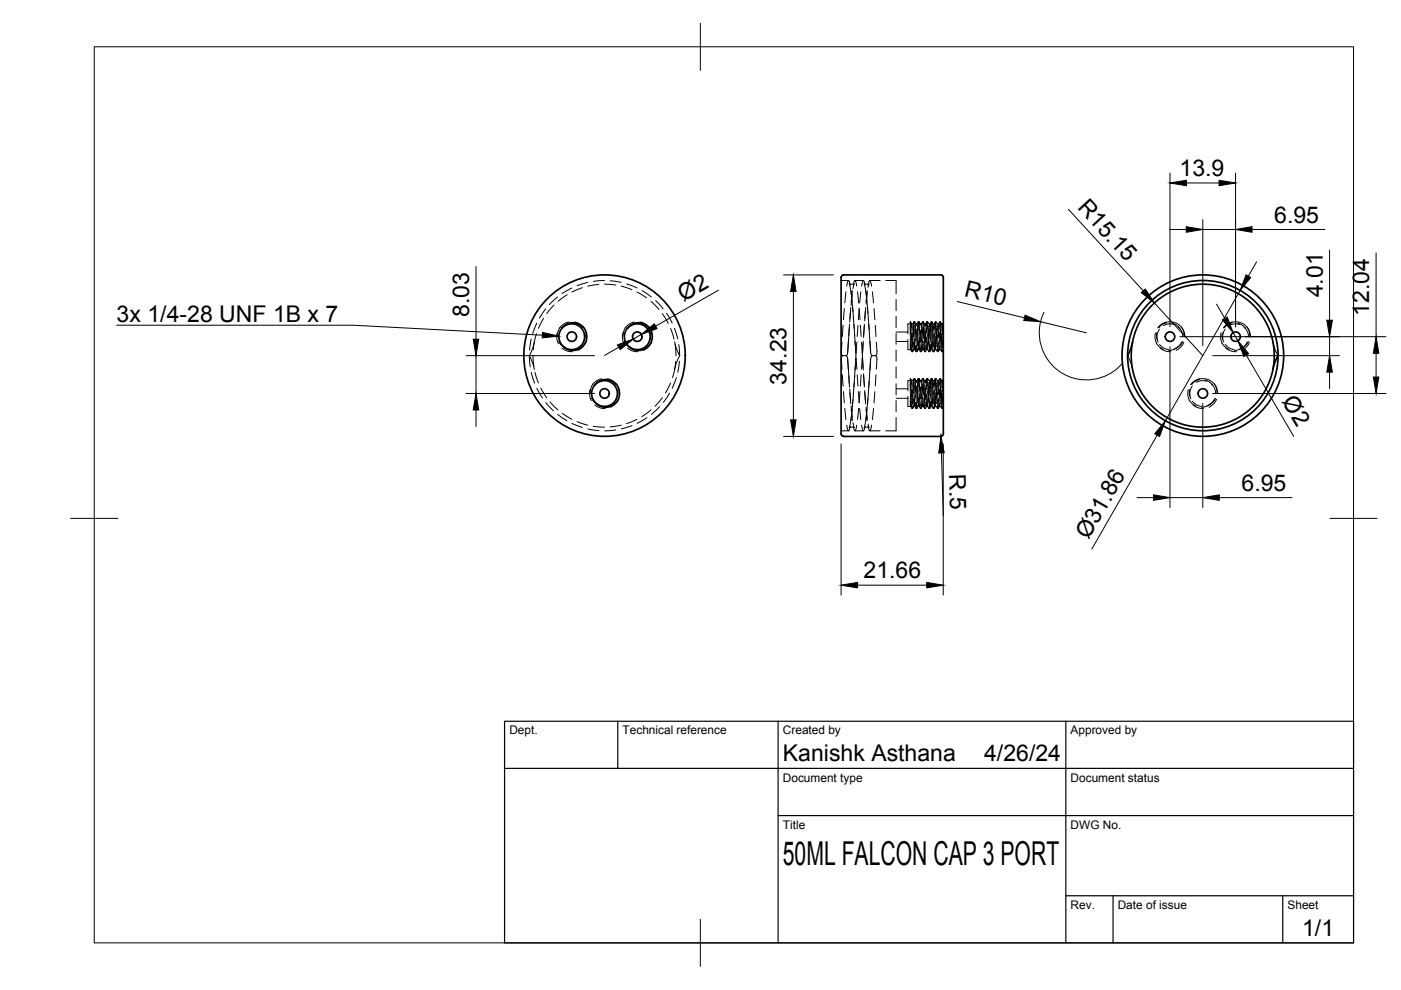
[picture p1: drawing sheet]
<svg xmlns="http://www.w3.org/2000/svg" width="297mm" height="210mm" viewBox="0 0 297 210" stroke-linecap="round" stroke-linejoin="round" font-family="sans-serif">
<!-- layer: Visible -->
<g fill="none" stroke="#000" stroke-width=".36">
<path d="M178.3 58.8v33.2M178.4 58.8v-.3l.4-.2h20.7a1.21 1.21 0 0 1 .5 1.5v30.7a2.51 2.51 0 0 1-.2 1.9l-.3 .1M119.2 69.6a2.74 2.74 0 0 0 .4 4M123.7 69.4l-1-.7-1.3-.3-1.3 .4-1 .8M123.7 69.4a2.92 2.92 0 0 1-.2 4.1l-1 .6-1 .2-1.1-.2-.8-.5 .9 .4 1.2 .1 1-.4 .6-.5 .4-.8 .3-1.1-.3-1-.6-.9-1-.6-.9-.1-1.1 .2-1 .7M133.1 69.6a2.74 2.74 0 0 0 .4 4M137.6 69.4l-1.1-.8-1.2-.2-1.4 .4-.8 .8M137.6 69.4a3 3 0 0 1-.3 4.2l-.9 .5-1 .2-1.1-.2-.8-.5 .9 .4 1.2 .1 1-.4 .6-.5 .4-.8 .3-1.1-.3-1.1-.6-.8-1-.6-.9-.1-1.1 .2-.9 .7M239.1 75.4l.7-1.8 1-3.4 .9-2.1 1.7-2.4 1.7-1.7 2.2-1.7 3.3-1.4 3.3-.6h2.6l2.9 .6 3 1.3 2.6 1.8 2.2 2.4 1.7 2.8 1 3.2 .3 2.6-.3 3.3M240.1 72.5l-.3 2.6 .3 3.3 1.1 3.2 1.6 2.9 2.2 2.3 2.6 1.8 3 1.3 3 .6h2.6l3.2-.6 3.3-1.4 2.2-1.6 1.7-1.8 1.7-2.4 .9-2 1-3.5 .8-1.8M126.1 81.6a2.74 2.74 0 0 0 .5 4M126.1 81.6l1.2-.8h1.5l.9 .4 .6 .5 .6 1.3-.2 1.4-.5 .9-.6 .5-.9 .3-.8 .1-.8-.2-.5-.3"/>
<path d="M130.6 81.5l-.9-.8-1.4-.2-1.3 .3-.9 .8M130.7 81.4a2.92 2.92 0 0 1-.3 4.2l-.9 .6-1 .2-1.1-.2-.8-.5M178.4 92l.2 .4 .2 .1M178.8 92.5h20.7"/>
<circle cx="121.2" cy="71.4" r="1.01"/>
<circle cx="128.2" cy="75.4" r="17.1"/>
<circle cx="135.1" cy="71.4" r="1.01"/>
<circle cx="248.1" cy="71.4" r="1.01"/>
<circle cx="255" cy="75.4" r="15.9"/>
<circle cx="255" cy="75.4" r="17.1"/>
<circle cx="262" cy="71.4" r="1.01"/>
<circle cx="128.2" cy="83.4" r="1.01"/>
<circle cx="255" cy="83.4" r="1.01"/>
</g>
<!-- layer: Hidden -->
<g fill="none" stroke="#000" stroke-width=".21">
<path d="M124.6 59.9l-2.3 .7M128.2 59.5l-2.4 .2M129.3 59.5l2.4 .4M178.3 59.5h1.6M181.3 59.5h1.7M184.4 59.5h2.2M187.8 59.5h2.2v2.8M112.2 75.4l.2 2.4M112.6 71.9l-.3 2.3M112.6 79l.7 2.2M113 75.4l.2 2.4M113.3 72.5l-.2 1.7"/>
<path d="M113.3 72.5l-.7 2a1.14 1.14 0 0 0 0 1.6l.7 2.2M113.4 78.9l.8 2.3M113.7 70.7l-.4 1.8M113.8 68.5l-.9 2.2M115.2 67.5l-1 2.1M115.7 65.5l-1.3 2M117.5 64.7l-1.6 1.8M118.2 70.6l-.2 1.1 .4 1.2M118.2 63l-1.7 1.6M118.5 72.4l.7 1 .7 .4M118.8 69.4l-.5 .9-.1 1M119.1 73.8l1 .6 1.2 .2"/>
<path d="M120.2 62.5l-1.9 1.4M120.6 68.3l-1.1 .4-.8 .8M121.2 61.1l-2 1.1M121.8 68.3l1.2 .5 .7 .6M122 68.3l.8 .4 .7 .8M123.5 61l-2.2 .9M124 70.6v1l-.3 .9M124.1 72.8l-.7 .9-.9 .6M127 60.3l-2.4 .4M128.2 60.3l2.4 .1M131.7 60.7l2.3 .7M132.1 70.6l-.1 1.1 .3 1.2"/>
<path d="M132.4 72.4l.7 1 .7 .4M132.7 69.4l-.5 .8-.1 1.1M132.9 60.2l2.2 .9M133.1 73.8l.8 .5 1.4 .3M134.5 68.3l-1.1 .4-.8 .8M135.1 61.9l2 1.3M135.7 68.3l1.2 .5 .7 .6M135.9 68.3l.8 .4 .8 .8M136.1 61.6l2 1.4M137.9 70.6v1l-.3 .9M138 72.8l-.7 .9-.9 .6M138 63.9l1.7 1.7"/>
<path d="M139 63.7l1.6 1.8M140.4 66.5l1.3 2.1M141.3 66.4l1.2 2.1M142.2 69.6l.7 2.3M143 69.6l.7 2.3M143 72.5l.4 1.5 .7 1.4M143 78.3l-.4 1.8M143.1 73.1l.2 2.3M143.3 76.6l-.3 1.7M143.9 73l.2 2.4M144.1 76.6l-.4 2.3M144.1 75.4l-.7 1.4-.4 1.5"/>
<path d="M178.5 72.5l-.1 2.3 .1 .4 .2 .2M178.6 79.5l.2 2.3M178.7 75.4l-.2 .2-.1 .4 .1 2.3M178.7 75.4h.6M178.8 69l-.2 2.3M179 65.4l-.2 2.4M179.3 61.9l-.2 2.3M179.3 75.4l.4 .5 .2 2.6M179.7 74.6l-.1 .6-.3 .2M179.7 76.2l.4 5.1M179.9 72.3l-.2 2.3M180 79.7l.1 2.4"/>
<path d="M180.1 69.5l-.4 5.1M180.1 68.8l-.1 2.4M180.3 60.5l-.4-1-.4 1.2M180.3 65.9l-.2 2.4M180.4 65.2l-.2 2.4M180.4 61.7l.3 2.3M180.6 63.7l.2 2.4M180.7 62.4l-.3 2.4M180.7 61.7l-.2 2.3M180.8 65.2l.2 2.4M180.8 61.2l.3-1h-1l.4 2.4M180.9 60.5l.4-1 .4 1.2"/>
<path d="M180.9 67.3l.2 2.4M181.1 68.8l.1 2.4M181.2 70.9l.1 2.4M181.2 79.7l-.1 2.4M181.3 72.3l.1 2.4M181.3 77.6l-.1 2.4M181.4 74.4v2M181.4 76.1l-.1 2.4M181.5 75.9l.2 2.4M181.7 72.6l-.2 2.3M181.7 79.5l.2 2.3M181.8 61.9l.3 2.3"/>
<path d="M181.9 69l-.2 2.3M182 67.8l.2-2.4 .1 2.4M182.4 69l.2 2.3M182.5 61.9l-.2 2.3M182.6 79.5l-.2 2.3M182.6 72.6l.2 2.3M182.8 75.9l-.2 2.4M182.9 76.1l.1 2.4M183 72.8l-.2 2.4 .2 2.9M183 72.3l-.1 2.4M183.1 79.2l.1 2.4M183.1 79.7l.2 2.4"/>
<path d="M183.2 69.2l-.1 2.4M183.3 68.8l-.2 2.4M183.4 60.5l-.4-1-.3 1.2M183.5 65.6l-.2 2.4M183.5 65.2l-.2 2.4M183.6 61.7l.4 4.7M183.9 61.7l-.3 2.3M183.9 62.1l-.3 2.3M183.9 65.2l.2 2.4M184 60.5l.4-1 .4 1.2M184 60.9l.3-.7h-1.1l.5 2.6M184.1 67.6l.2 2.4"/>
<path d="M184.2 68.8l.4 5.8M184.4 72.3l.2 2.3M184.6 76.2l-.2 2.3M184.6 74.6l.1 .6 .3 .2M185 61.9l.2 2.3M185 75.4l-.3 .2-.1 .4-.4 6.1M185 75.4h.6M185.3 65.4l.2 2.4M185.6 69l.1 2.3M185.6 75.4l.3 .5-.1 2.4M185.7 79.5l-.1 2.3M185.8 72.5l.1 2.5-.3 .4"/>
<path d="M190 63.5v2.4M190 67.1v2.4M190 70.6v2.4M190 74.2v2.4M190 77.8v2.4M190 72.4h2.5M190 70.4h2.5M192.5 72v2.1h.6M193 69.4l.1 1.3M193 68.3l.2 1.1M193 69.4v2M193 72.6l.1 1.5 .1-1"/>
<path d="M193 68.7h-.5v2.1M193.1 71.5l-.1 1M193.1 74.1l.2 .5h.2M193.1 71.9l.2 2.4M193.2 70.6l.1 2.4M193.3 68.7l-.3-.5v1.2M193.3 68.7h.2M193.4 69.4l-.1-.7-.2 1.6M193.4 69.5l-.1 2.4M193.5 70.6l.1 2.3M193.5 68.7l.3-.5h.2l.2 .5M193.5 71.3l-.1 2.4"/>
<path d="M193.6 69l.2 2.4M193.7 72.6l-.2 2-.1-.4M193.7 74.1h.3M193.8 74.1l-.3 .5M193.8 72.6l.2 1.5 .1-.8M193.8 69l-.1 2.4M193.9 68.7l-.1-.5-.2 1.9M193.9 69.9l.1 2.4M194 71.8l-.3 2.3M194 68.6l.1 2.4M194.2 68.7h.2M194.2 72.2l.2 2.4h-.2l-.2-.5"/>
<path d="M194.3 69.1l-.1-.4-.2 1.9M194.3 69.8l-.1 2.3M194.4 70.3l.1 2.4M194.4 73.3l-.2 1.3-.1-1.2M194.4 68.7l.3-.5h.1l.3 .5M194.5 68.7l.1 2.4M194.5 69.8l-.1 2.4M194.6 68.6l.1-.4 .2 2M194.6 71l-.1 2.4M194.6 74.1h.3M194.7 74.1l-.3 .5M194.7 72.3l.2 1.8 .1-.5"/>
<path d="M194.8 72.1l-.1 2-.1-.3M194.9 74.1l.2 .5h.2l.3-.5M194.9 71.4l.1 2.4M194.9 69l-.1-.8-.1 1.6M195 70.2l.1 2.4M195.1 68.7h.2M195.2 68.8l-.1-.1-.2 2.2M195.2 70l-.1 2.4M195.2 70l.2 2.4M195.3 68.8v-.1l.2 2.1M195.3 71.8l-.1 2.4M195.5 73l-.2 1.6-.1-.9"/>
<path d="M195.6 74.1h.2M195.6 68.2l-.2 2.4M195.6 68.2l-.3 .5M195.6 72l.2 2.1 .1-.2M195.6 68.2h.1l.3 .5M195.6 69.5l-.1 2.4M195.7 69.4l.1 2.4M195.7 68.3l.2 2.2M195.7 72.3l-.1 1.8-.1-.5M195.8 74.1l.2 .5h.2l.3-.5M195.9 73l.1 1.6 .2-.8M196 68.8l-.2 2.4"/>
<path d="M196 71.7l.1 2.4M196 68.7h.3M196.1 70.3l-.1 2.4M196.1 69.7l.2 2.4M196.2 69.1l.1-.4 .1 1.9M196.3 70.2l-.1 2.4M196.4 69.1l.1-.9 .1 1.5M196.4 71.5l-.1 2.4M196.5 74.1h.2M196.5 71.8l.1 2.1 .3 .7M196.6 72.6l-.1 1.5-.2-.8M196.7 68.2h-.2l-.3 .5"/>
<path d="M196.7 68.2l.2 .5M196.7 70.9l.1 2.4M196.7 68.5v-.3l-.2 2.1M196.8 69.7l.1 2.3M196.8 69.1l-.1 2.3M196.9 68.7h.2M197 73.2l.1 1.4 .1-1M197 70.6l-.2 2.4M197 69.4l.2 2.4M197 69.4l.2-.7 .1 1.6M197.1 72.3l-.2 2.2M197.3 68.7l-.1 2.4"/>
<path d="M197.4 71.5l.1 2.4M197.4 74.1l-.3 .5h-.1M197.4 74.1h.2M197.4 70l-.1 2.4M197.5 68.8l.1-.6 .1 1.8M197.5 68.9l.1 2.4M197.5 72.9l-.1 1.2-.2-1.1M197.6 68.2h-.2l-.3 .5M197.6 74.1l.3 .5h.1l.3-.5M197.6 68.2l.2 .5M197.7 72.4l.1 2.2 .1-.3M197.7 69.3l-.1 2.4"/>
<path d="M197.8 71.2l.1 2.4M197.8 68.7h.3M197.9 70.9l-.2 2.3M197.9 69.1l.2 2.4M197.9 69.7l.2-1 .1 1.3M198.1 68.7l.2-.5h.2l.2 .5M198.1 70.8l-.1 2.3M198.1 72.7l.2 1.4 .1-.9M198.2 72l-.1 2.4M198.3 74.1h.2M198.3 71.2l.1 2.4M198.4 68.4l-.1 2.4"/>
<path d="M198.4 69.3l-.1-1.1-.1 1.4M198.5 70.4l.1 2.4M198.5 74.1l.3 .5h.1l.3-.5M198.6 69.2l.1 2.4M198.6 69.6l-.1 2.4M198.7 68.7h.3M198.8 71.1l-.2 2.4M198.8 72.7l.1 1.9 .1-.6M198.8 68.9l.1 2.4M198.9 72.8l-.1 1.8-.1-.6M199 68.7l.2-.5h.2l.2 .5M199 72.4l.2 1.7 .1-.6"/>
<path d="M199.1 69.7l-.1-1-.2 1.2M199.1 69.2l-.1 2.4M199.2 70.9l.1 2.4M199.2 74.1h.2M199.2 70.5l-.1 2.3M199.3 69.3l.1-1.1 .1 1.3M199.3 68.4l.1 2.4M199.4 74.1l.3 .5h.1M199.5 72l.1 2.4M199.5 69.9l-.1 2.4M199.6 70.7l.1 2.4M199.6 68.7l.2 2.3"/>
<path d="M199.6 71.4l-.1 2.4M199.6 68.7h.3M199.9 72.2l.1 1.4M199.9 71.2l-.1 2.4M200 70l-.1-1.3-.2 1.5M200 72.8l-.1 1.8-.1-.3M200 74.3l-.1 .3M200 68.4l-.1 .3M239.1 75.4l.5 1.2 .5 1.7M245 70.6l-.1 1 .4 1.3M245.2 72.8l.7 .8 .8 .5M245.3 70.6l-.1 1.1 .4 .8"/>
<path d="M245.8 69.8l-.1 .2a2.51 2.51 0 0 0-.3 2M245.9 73l.8 .8 1.1 .3M246 73.8l1.1 .6 1.1 .2M247.3 68.5l-.8 .2-.9 .7M247.3 68.3l-.9 .4-.7 .8M248.5 68.5l.7 .3 .9 .8M248.9 68.8l-.4-.1a2.63 2.63 0 0 0-1.8 .3M249.7 73.6l-.9 .5-1 .2M249.9 69.4l.7 1.1 .2 .9M250.5 69.4l.6 1 .1 1.1M250.5 69.4a3.2 3.2 0 0 0-4-.8l-1 .9M250.5 69.4l.4 .8 .2 1.1"/>
<path d="M250.5 72.5l-.7 1-.9 .5M250.8 72.4l-.6 .9-.8 .5M251 72.6l-.6 .9-1 .8M258.9 70.6l-.1 1.2 .4 1.1M259.1 72.8l.7 .8 .8 .5M259.2 70.6l-.1 .9 .4 1M259.8 69.8l-.2 .2a2.77 2.77 0 0 0-.3 2M259.8 73l.8 .8 1.1 .3M259.9 73.8l1.2 .7 1 .1M261.2 68.5l-.7 .2-1 .7M261.2 68.3l-.9 .4-.7 .8M262.4 68.5l.7 .3 .9 .8"/>
<path d="M262.8 68.8l-.4-.1a2.71 2.71 0 0 0-1.8 .3M263.6 73.6l-.9 .5-1 .2M263.8 69.4l.3 .2a2.71 2.71 0 0 1 .6 1.8M264.4 69.4l.6 1 .1 1.1M264.4 69.4a3.2 3.2 0 0 0-4-.8l-1 .9M264.4 69.4l.4 .7 .2 1.2M264.5 72.5l-.8 1-.9 .5M264.7 72.4l-.6 .9-.8 .5M264.9 72.6l-.6 .9-1 .8M269.9 72.5l.5 1.7 .6 1.2M113.8 82.3l1.2 2.1M114.7 82.3l1.2 2"/>
<path d="M115.7 85.4l1.6 1.7M116.6 85.2l1.7 1.7M118.2 87.9l2 1.3M119.2 87.7l2.1 1.2M121.3 89.8l2.2 .8M122.3 89.4l2.3 .7M124.6 90.9l2.4 .4M125.1 82.6l-.1 1.2 .4 1.1M125.4 84.4l.6 .9 .8 .5M125.7 81.4l-.4 .8-.1 1.1M125.8 90.4l2.4 .2M126.1 85.8l1 .6 1.2 .2"/>
<path d="M127.6 80.3l-1.2 .5-.8 .7M128.8 80.3l1 .4 .8 .8M128.9 80.3l.9 .5 .7 .7M130.6 91.2l-2.4 .1M131 82.6v1l-.3 1M131 84.8l-.5 .8-1 .7M131.7 90.1l-2.4 .4M134 90.2l-2.3 .7M135 88.9l-2.2 .9M137.2 88.6l-2.1 1.2M138 86.9l-1.9 1.4M139.8 86.2l-1.7 1.7"/>
<path d="M140.4 84.3l-1.5 1.8M142 83.3l-1.4 2M142.2 81.2l-1.1 2.1M143.4 80.1l-.9 2.2M178.3 91.3h1.6M178.8 83l.2 2.4M179.1 86.6l.2 2.4M179.5 90.1l.4 1.2 .4-.9M180.1 82.5l.2 2.4M180.2 83.2l.2 2.4M180.4 86.1l.3 2.3M180.5 86.8l.2 2.4"/>
<path d="M180.5 88.3l-.4 2.3h1l-.3-1M180.7 86.8l-.3 2.4M180.8 84.7l-.2 2.4M181 83.2l-.2 2.4M181.1 81.1l-.2 2.4M181.3 91.3h1.7M181.7 90.1l-.4 1.2-.4-.9M182 83l.2 2.4 .1-2.4M182.1 86.6l-.3 2.4M182.3 86.6l.2 2.4M182.7 90.1l.3 1.2 .4-.9M183.3 82.8l.2 2.4"/>
<path d="M183.3 83.2l.2 2.4M183.6 86.4l.3 2.3M183.6 86.8l.3 2.4M183.7 88l-.5 2.6h1.1l-.3-.7M184 84.4l-.4 4.8M184.1 83.2l-.2 2.4M184.3 80.8l-.2 2.4M184.4 91.3h2.2M184.8 90.1l-.4 1.2-.4-.9M185.2 86.6l-.2 2.4M185.5 83l-.2 2.4M190 81.4v2.3"/>
<path d="M190 84.9v2.4M190 88.5v2.8h-2.2M190 84.4h2.5M190 82.4h2.5M192.5 84v2.2h.6l.2 .4h.2M193 81.4l.1 1.4M193 80.3l.2 1.2M193 81.4v2M193 84.6l.1 1.6 .1-1.1M193 80.7h-.5v2.1M193 80.3v1.1M193 80.3l.3 .4h.2l.3-.4"/>
<path d="M193.1 83.5l-.1 1.1M193.1 83.9l.2 2.4M193.2 82.7l.1 2.4M193.4 81.4l-.1-.7-.2 1.6M193.4 81.5l-.1 2.4M193.5 82.6l.1 2.4M193.5 83.3l-.1 2.4M193.6 81.1l.2 2.3M193.7 84.6l-.2 2-.1-.4M193.8 86.2l-.3 .4M193.8 80.3h.2M193.8 84.6l.2 1.6 .1-.8"/>
<path d="M193.8 81l-.1 2.4M193.9 80.7l-.1-.4-.2 1.9M193.9 81.9l.1 2.4M194 83.8l-.3 2.4h.3l.2 .4h.2l-.2-2.4M194 80.3l.2 .4M194 80.7l.1 2.4M194.3 81.1l-.1-.4-.2 1.9M194.3 81.8l-.1 2.4M194.4 82.3l.1 2.4M194.4 85.4l-.2 1.2-.1-1.1M194.5 80.8l.1 2.4M194.5 81.8l-.1 2.4"/>
<path d="M194.6 80.6l.1-.3 .2 2M194.6 83.1l-.1 2.3M194.6 86.2h.3l.2 .4h.2l.3-.4h.2l.2 .4h.2l.3-.4h.2M194.7 86.2l-.3 .4M194.7 80.3l-.3 .4h-.2M194.7 80.3h.1M194.7 84.3l.2 1.9 .1-.6M194.8 84.1l-.1 2.1-.1-.3M194.9 80.3l.2 .4h.2l.3-.4M194.9 83.5l.1 2.3M194.9 81l-.1-.7-.1 1.6M195 82.2l.1 2.4"/>
<path d="M195.2 80.8l-.1-.1-.2 2.2M195.3 80.9v-.2l.2 2.2M195.3 83.8l-.1 2.4M195.4 84.4l-.2-2.4-.1 2.4M195.5 85.1l-.2 1.5-.1-.8M195.6 84.1l.2 2.1 .1-.3M195.6 81.5l-.1 2.4M195.7 81.4l.1 2.4M195.7 80.3l.2 2.2M195.7 84.4l-.1 1.8-.1-.6M195.7 80.3h-.1l-.1 .1-.1 2.2M195.8 80.3l.2 .4h.3"/>
<path d="M195.9 85l.1 1.6 .2-.7M196 80.8l-.2 2.4M196 83.7l.1 2.4M196.1 82.4l-.1 2.3M196.1 81.8l.2 2.3M196.2 81.1l.1-.4 .1 1.9M196.3 82.3l-.1 2.4M196.4 81.1l.1-.8 .1 1.5M196.4 83.6l-.1 2.4M196.5 83.8l.2 2.4M196.5 80.3l-.3 .4M196.5 80.3h.2"/>
<path d="M196.6 84.7l-.1 1.5-.2-.9M196.7 80.3l.2 .4h.2l.3-.4M196.7 86.2l.2 .4M196.7 83l.1 2.3M196.7 80.5v-.2l-.2 2.1M196.8 81.7l.1 2.4M196.8 81.1l-.1 2.4M197 85.3l.1 1.3 .1-1M197 82.6l-.2 2.4M197 81.5l.2 2.4M197 81.4l.2-.7 .1 1.6M197.1 84.3l-.2 2.2"/>
<path d="M197.3 80.8l-.1 2.4M197.4 83.5l.1 2.4M197.4 82l-.1 2.4M197.4 80.3h.2M197.5 80.8l.1-.5 .1 1.8M197.5 80.9l.1 2.4M197.5 85l-.1 1.2-.2-1.2M197.6 80.3l.2 .4M197.7 84.5l.1 2.1 .1-.2M197.7 81.4l-.1 2.4M197.8 83.2l.1 2.4M197.9 82.9l-.2 2.4"/>
<path d="M197.9 81.2l.2 2.4M197.9 81.7l.2-1 .1 1.4M198.1 82.8l-.1 2.4M198.1 84.8l.2 1.4 .1-1M198.2 84l-.1 2.4M198.3 83.2l.1 2.4M198.3 80.3h.2M198.3 80.3l-.2 .4h-.3M198.4 80.5l-.1 2.4M198.4 81.3l-.1-1-.1 1.3M198.5 80.3l.2 .4h.3l.2-.4M198.5 82.5l.1 2.4"/>
<path d="M198.6 81.2l.1 2.4M198.6 81.7l-.1 2.3M198.8 83.2l-.2 2.3M198.8 84.8l.1 1.8 .1-.5M198.8 80.9l.1 2.4M198.9 84.8l-.1 1.8-.1-.6M199 84.5l.2 1.7 .1-.7M199.1 81.8l-.1-1.1-.2 1.3M199.1 81.3l-.1 2.3M199.2 83l.1 2.4M199.2 82.5l-.1 2.4M199.2 80.3h.2"/>
<path d="M199.3 81.3l.1-1 .1 1.3M199.3 80.4l.1 2.4M199.4 80.3l.2 .4h.3l.1-.2M199.4 86.2l.3 .4h.1M199.4 86.2h-.2l-.3 .4h-.1l-.3-.4h-.2l-.3 .4h-.2l-.2-.4h-.2l-.3 .4h-.1M199.5 84l.1 2.4M199.5 81.9l-.1 2.4M199.6 82.8l.1 2.3M199.6 80.7l.2 2.3M199.6 83.5l-.1 2.3M199.9 84.2l.1 1.5M199.9 83.3l-.1 2.4"/>
<path d="M200 81.5l-.1-.8-.2 1.6M200 81.5v.6M200 84.8l-.1 1.8-.1-.3M200 86.4l-.1 .2M251.9 82.6l-.1 1.1 .4 1.3M252.1 84.8l.7 .8 .8 .5M252.2 82.6v1l.3 1M252.8 81.8l-.2 .3a2.77 2.77 0 0 0-.3 1.9M252.8 85.1l.8 .7 1.1 .4M253 85.9l.9 .5 1.3 .2M254.3 80.5l-1.1 .4-.7 .6M254.3 80.4l-1.1 .4-.7 .8"/>
<path d="M254.3 80.3h1a3.1 3.1 0 0 1 2.2 1.1M254.3 80.3l-.9 .5-.7 .7M255.4 80.6l.8 .3 .9 .7M255.8 80.8l-.3-.1a2.78 2.78 0 0 0-1.9 .4M256.6 85.7l-.8 .5-1 .2M256.8 81.4l.8 1.1 .1 .9M257.5 81.4l.5 1 .2 1.1M257.5 81.4l.4 .9 .1 1M257.5 84.5l-.7 1-.9 .5M257.7 84.4l-.7 1-.7 .4M257.9 84.7l-.6 .9-1 .7"/>
</g>
<!-- layer: BORDER -->
<path d="M20 9.9h267v190h-267zM148.5 4.9v10M15 109.9h10M282 109.9h10M148.5 194.9v10" fill="none" stroke="#000" stroke-width=".21"/>
<!-- layer: TITLEBLOCK -->
<path d="M107 152.9h180v47h-180zM131 152.9v10M165 152.9v47M226 152.9v47M107 162.9h180M165 172.9h122M226 189.9h61M236 189.9v10M272 189.9v10" fill="none" stroke="#000" stroke-width=".25"/>
<!-- layer: FD_Dimensions -->
<g fill="none" stroke="#000" stroke-width=".21">
<path d="M248.1 36.7v32.6M251.6 38.8h6.9M262 36.7v32.6M100.9 56.5v15.4M166.1 58.3h10.6M226.5 44.4l15.9 17.3M248 48.7h3.5M255 46.6v26.7M255 48.7h7M265.5 48.7h15.4M266.4 55.5l-1.7 3.1M281.9 53v14.9"/>
<path d="M291.8 53.6v17.8M98.8 75.4h27.2M100.9 75.4v8M131.2 73.6l-3 1.8M136 70.9l-1.8 1M152.3 61.5l-13.3 7.7M168.2 61.8v27.2M203 63.9l14.2 3.5M220.6 68.2l9.7 2.4M221.3 66.2a10 10 0 0 0 3.6 12.7 10 10 0 0 0 13-1.8M244.8 64.3l10.2 11.1M248.1 73.5v34.1"/>
<path d="M250.1 71.4h43.8M257.1 75.4h26.9M257.9 64.5l1.8 3M261.5 70.5l1 1.8M262.9 61.6l-15.8 27.6M264.2 75.3l10.1 17.2M281.9 71.4v4M281.9 78.9v3.5M291.8 74.9v5M98.8 83.4h27.2M100.9 86.9v3.5M166.1 92.5h10.6"/>
<path d="M178.3 94.1v32.1M199.5 92v.5M199.6 96l.4 13.3M200 94.1v32.1M245.3 92.3l-13.8 24.1M255 85.5v22.1M257.1 83.4h36.8M241.1 105.5h3.5M248.1 105.5h6.9M258.5 105.5h15.4M181.8 124.1h14.7"/>
</g>
<g fill="#000" stroke="#000" stroke-width=".21">
<path d="M248.1 38.8l3.5-.6v1.2zM258.5 38.2l3.5 .6-3.5 .6zM251.5 48.1l3.5 .6-3.5 .5zM264.2 58.3l1 .6-2.3 2.7zM262 48.7l3.5-.6v1.1zM100.3 71.9h1.2l-.6 3.5zM130.9 73.1l3.3-1.2-2.7 2.2zM136 70.9l2.7-2.2 .6 1zM168.2 58.3l.6 3.5h-1.2zM217.3 66.8l3.3 1.4-3.5-.2zM242 62.1l.8-.8 2 3zM259.2 67.8l1-.6 1.3 3.3z"/>
<path d="M262.5 72.3l2.2 2.7-1 .6zM281.9 75.4l.6 3.5h-1.2zM281.3 67.9h1.2l-.6 3.5zM291.2 79.9h1.1l-.5 3.5zM291.8 71.4l.5 3.5h-1.1zM100.9 83.4l.6 3.5h-1.2zM167.6 89h1.2l-.6 3.5zM199.5 92.5l.7 3.5h-1.2zM247.1 89.2l-1.2 3.4-1.1-.6zM244.6 104.9l3.5 .6-3.5 .6zM255 105.5l3.5-.6v1.2zM178.3 124.1l3.5-.6v1.1z"/>
<path d="M196.5 123.5l3.5 .6-3.5 .5z"/>
</g>
<!-- layer: Hole Notes -->
<path d="M115 70.5l3.5 .8-3.5 .3z" fill="#000" stroke="#000" stroke-width=".21"/>
<path d="M24.7 69h50.1l40.2 2.1" fill="none" stroke="#000" stroke-width=".21"/>
<text font-size="7" x="166" y="183.4">50ML FALCON CAP 3 PORT</text>
<g font-size="4.9">
<text x="250.1" y="37.3">13.9</text>
<text x="228.3" y="44.1" transform="rotate(48 228.3 44.1)">R15.15</text>
<text x="270.2" y="47.2">6.95</text>
<text x="144.9" y="64" transform="rotate(-30 144.9 64)">Ø2</text>
<text x="204.3" y="62.8" transform="rotate(14 204.3 62.8)">R10</text>
<text x="280.4" y="63" transform="rotate(-90 280.4 63)">4.01</text>
<text x="24.7" y="68.3">3x 1/4-28 UNF 1B x 7</text>
<text x="99.5" y="67.2" transform="rotate(-90 99.5 67.2)">8.03</text>
<text x="290.3" y="67" transform="rotate(-90 290.3 67)">12.04</text>
<text x="166.8" y="81.5" transform="rotate(-90 166.8 81.5)">34.23</text>
<text x="271.7" y="85.1" transform="rotate(60 271.7 85.1)">Ø2</text>
<text x="201.2" y="100.5" transform="rotate(88 201.2 100.5)">R.5</text>
<text x="263.2" y="104">6.95</text>
<text x="230.8" y="114.6" transform="rotate(-60 230.8 114.6)">Ø31.86</text>
<text x="183.1" y="122.6">21.66</text>
<text x="166" y="161.4">Kanishk Asthana</text>
<text x="208.7" y="161.4">4/26/24</text>
<text x="276.1" y="198.6">1/1</text>
</g>
<g font-size="2.5">
<text x="108" y="155.7">Dept.</text>
<text x="132" y="155.7">Technical reference</text>
<text x="166" y="155.7">Created by</text>
<text x="227" y="155.7">Approved by</text>
<text x="166" y="165.7">Document type</text>
<text x="227" y="165.7">Document status</text>
<text x="166" y="175.7">Title</text>
<text x="227" y="175.7">DWG No.</text>
<text x="227" y="192.7">Rev.</text>
<text x="237" y="192.7">Date of issue</text>
<text x="273" y="192.7">Sheet</text>
</g>
</svg>
